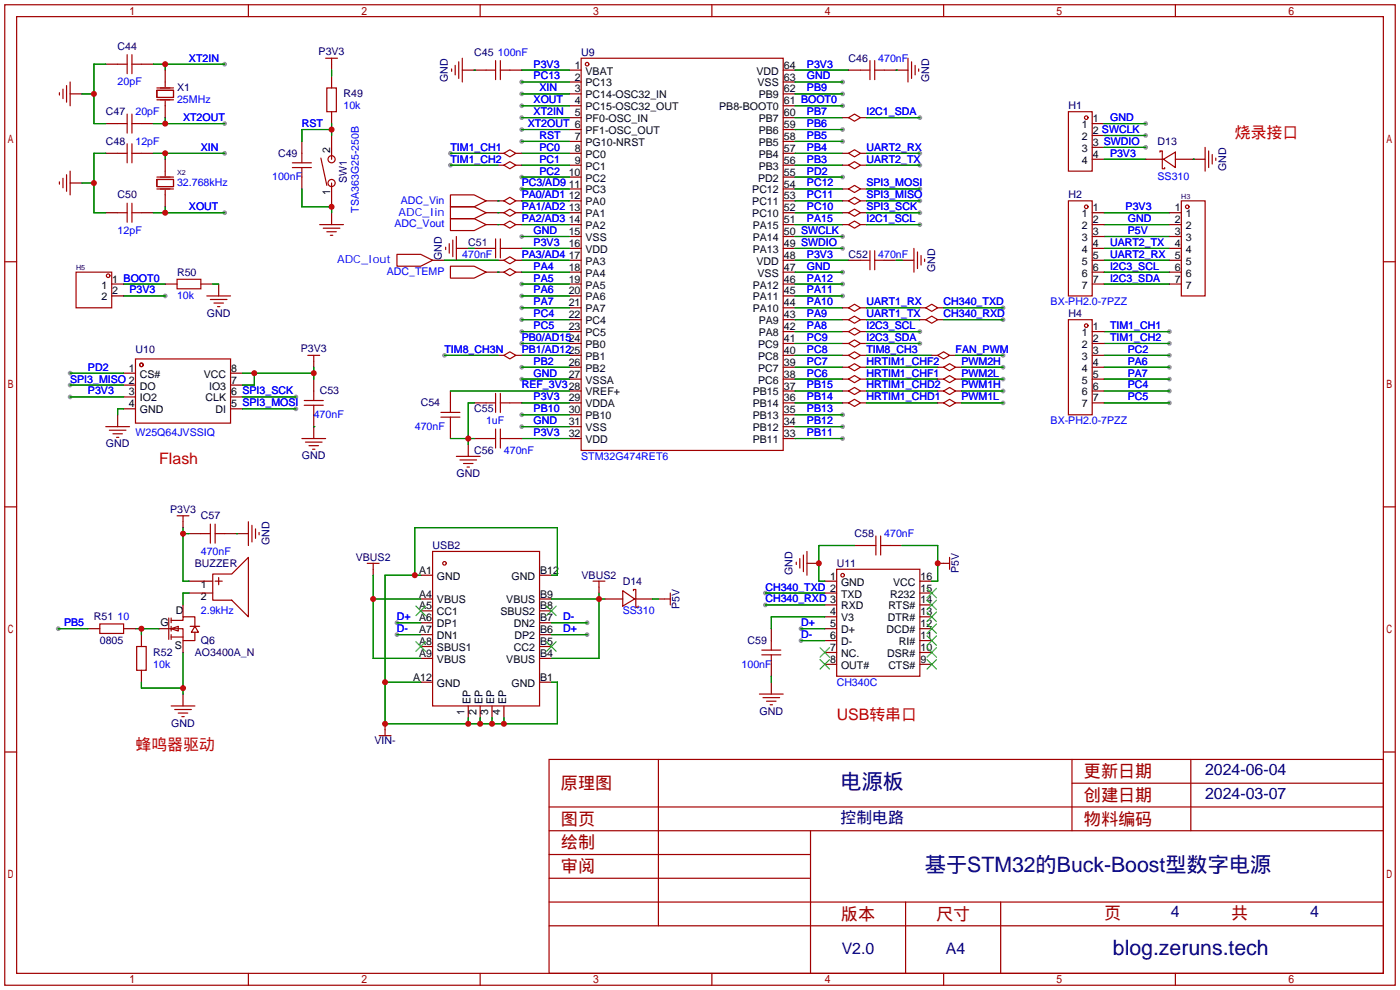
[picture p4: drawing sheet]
<svg xmlns="http://www.w3.org/2000/svg" width="299mm" height="212mm" viewBox="0 0 299 212" stroke-linecap="round" stroke-linejoin="round" font-family="sans-serif">
<g fill="#999">
<circle cx="111.5" cy="20.1" r=".51"/>
<circle cx="111.5" cy="22.6" r=".51"/>
<circle cx="111.5" cy="17.5" r=".51"/>
<circle cx="111.5" cy="30.2" r=".51"/>
<circle cx="111.5" cy="25.1" r=".51"/>
<circle cx="111.5" cy="27.7" r=".51"/>
<circle cx="111.5" cy="40.4" r=".51"/>
<circle cx="111.5" cy="37.8" r=".51"/>
<circle cx="111.5" cy="50.5" r=".51"/>
<circle cx="111.5" cy="60.7" r=".51"/>
<circle cx="111.5" cy="63.2" r=".51"/>
<circle cx="111.5" cy="70.9" r=".51"/>
<circle cx="111.5" cy="65.8" r=".51"/>
<circle cx="111.5" cy="68.3" r=".51"/>
<circle cx="111.5" cy="81" r=".51"/>
<circle cx="111.5" cy="78.5" r=".51"/>
<circle cx="111.5" cy="91.2" r=".51"/>
<circle cx="111.5" cy="88.6" r=".51"/>
<circle cx="180.1" cy="91.2" r=".51"/>
<circle cx="180.1" cy="88.6" r=".51"/>
<circle cx="180.1" cy="60.7" r=".51"/>
<circle cx="180.1" cy="63.2" r=".51"/>
<circle cx="180.1" cy="58.2" r=".51"/>
<circle cx="180.1" cy="37.8" r=".51"/>
<circle cx="180.1" cy="50.5" r=".51"/>
<circle cx="180.1" cy="53.1" r=".51"/>
<circle cx="180.1" cy="20.1" r=".51"/>
<circle cx="180.1" cy="22.6" r=".51"/>
<circle cx="180.1" cy="17.5" r=".51"/>
<circle cx="180.1" cy="27.7" r=".51"/>
<circle cx="196.6" cy="45.5" r=".51"/>
<circle cx="196.6" cy="42.9" r=".51"/>
<circle cx="196.6" cy="40.4" r=".51"/>
<circle cx="196.6" cy="25.1" r=".51"/>
<circle cx="196.6" cy="48" r=".51"/>
<circle cx="196.6" cy="70.9" r=".51"/>
<circle cx="196.6" cy="73.4" r=".51"/>
<circle cx="96.3" cy="32.8" r=".51"/>
<circle cx="96.3" cy="35.3" r=".51"/>
<circle cx="95" cy="75.9" r=".51"/>
<circle cx="196.6" cy="35.3" r=".51"/>
<circle cx="196.6" cy="32.8" r=".51"/>
<circle cx="180.1" cy="93.7" r=".51"/>
<circle cx="111.5" cy="73.4" r=".51"/>
<circle cx="48" cy="13.7" r=".51"/>
<circle cx="48" cy="26.4" r=".51"/>
<circle cx="48" cy="32.8" r=".51"/>
<circle cx="48" cy="45.5" r=".51"/>
<circle cx="35.3" cy="63.2" r=".51"/>
<circle cx="15" cy="84.8" r=".51"/>
<circle cx="15" cy="79.8" r=".51"/>
<circle cx="15" cy="82.3" r=".51"/>
<circle cx="63.2" cy="84.8" r=".51"/>
<circle cx="63.2" cy="87.4" r=".51"/>
<circle cx="244.9" cy="26.4" r=".51"/>
<circle cx="244.9" cy="29" r=".51"/>
<circle cx="244.9" cy="31.5" r=".51"/>
<circle cx="214.4" cy="86.1" r=".51"/>
<circle cx="214.4" cy="83.6" r=".51"/>
<circle cx="214.4" cy="81" r=".51"/>
<circle cx="214.4" cy="78.5" r=".51"/>
<circle cx="249.9" cy="70.9" r=".51"/>
<circle cx="249.9" cy="73.4" r=".51"/>
<circle cx="249.9" cy="75.9" r=".51"/>
<circle cx="249.9" cy="78.5" r=".51"/>
<circle cx="249.9" cy="81" r=".51"/>
<circle cx="249.9" cy="83.6" r=".51"/>
<circle cx="249.9" cy="86.1" r=".51"/>
<circle cx="180.1" cy="30.2" r=".51"/>
<circle cx="12.4" cy="134.4" r=".51"/>
<circle cx="214.4" cy="75.9" r=".51"/>
<circle cx="84.8" cy="133.1" r=".51"/>
<circle cx="84.8" cy="135.6" r=".51"/>
<circle cx="125.5" cy="135.6" r=".51"/>
<circle cx="125.5" cy="133.1" r=".51"/>
<circle cx="171.2" cy="134.4" r=".51"/>
<circle cx="171.2" cy="136.9" r=".51"/>
<circle cx="163.6" cy="126.7" r=".51"/>
<circle cx="163.6" cy="129.3" r=".51"/>
<circle cx="214.4" cy="65.8" r=".51"/>
<circle cx="214.4" cy="68.3" r=".51"/>
</g>
<g fill="none" stroke="#a10000" stroke-width=".25">
<path d="M1 1h297.2v209.6h-297.2zM3.6 3.6h292.1v204.4h-292.1zM12.7 19.8v.5M13.5 19.1v2M14.2 18.3v3.5M15 17.5v5.1M25.1 13.7h2.1M27.2 11.7v4M28.2 13.7h2M28.2 11.7v4M33.5 19.3h3.6v1.5h-3.6zM33.5 18.8h3.6"/>
<path d="M35.3 17.5v1M53.1 1v2.6M69.6 12.4h2.5M69.8 18.8h2.1v5.1h-2.1zM70.9 12.4v1.3M96.5 14.7v.5M97.3 14v2M98 13.2v3.6M98.8 12.4v5.1M102.6 1v2.6M103.9 15h2M105.9 13v4"/>
<path d="M106.9 15h2.1M106.9 13v4M124.2 12.4h43.2v83.9h-43.2zM152.1 1v2.6M183.9 15h2M185.9 13v4M186.9 15h2.1M186.9 13v4M194.1 12.4v5.1M194.8 13.2v3.6M195.6 14v2M196.3 14.7v.5"/>
<path d="M201.7 1v2.6M251.2 1v2.6M12.7 38.9v.5M13.5 38.1v2M14.2 37.3v3.6M15 36.6v5.1M25.1 26.4h2.1M25.1 32.8h2.1M27.2 24.4v4M27.2 30.7v4.1M28.2 24.4v4M28.2 30.7v4.1"/>
<path d="M28.2 26.4h2M28.2 32.8h2M33.5 38.4h3.6v1.5h-3.6zM33.5 21.3h3.6M33.5 37.8h3.6M35.3 21.6v1M35.3 36.6v1M62.5 35.8h4M62.5 34.8h4M64.5 32.8v2M64.5 35.8v2M68.6 33.8l1.2 5.8"/>
<path d="M107.7 32.8l1.3-.8 1.2 .8-1.2 .7zM107.7 35.3l1.3-.8 1.2 .8-1.2 .8zM181.4 25.1l1.2-.7 1.3 .7-1.3 .8zM181.4 35.3l1.2-.8 1.3 .8-1.3 .8zM181.4 32.8l1.2-.8 1.3 .8-1.3 .7zM228.3 23.9h5.1v12.7h-5.1zM247.9 32.5v-.2h.5v3.8h.5v-.3M248.7 34l2.5-1.5v3.3zM257.6 31.5v5.1M258.3 32.3v3.5M259.1 33v2.1M259.8 33.8v.5"/>
<path d="M1 55.9h2.6M16.3 58.2h7.6v7.6h-7.6zM25.1 45.5h2.1M27.2 43.4v4.1M28.2 43.4v4.1M28.2 45.5h2M33.5 40.4h3.6M35.3 40.6v1.1M37.8 59.7h5.1v2h-5.1zM68.3 48h5.1M69.1 48.8h3.5M69.8 49.5h2.1"/>
<path d="M70.6 50.3h.5M84.8 54.4h5.1l2.6 1.2-2.6 1.3h-5.1zM95.2 52.8v.5M96 52.1v2M96.3 41.7h5l2.6 1.2-2.6 1.3h-5zM96.3 44.2h5l2.6 1.3-2.6 1.2h-5zM96.3 46.7h5l2.6 1.3-2.6 1.3h-5zM96.3 56.9h5l2.6 1.3-2.6 1.2h-5zM96.8 51.3v3.6M97.5 50.5v5.1M103.9 53.1h2M105.9 51.1v4"/>
<path d="M106.9 51.1v4M106.9 53.1h2.1M107.7 42.9l1.3-.7 1.2 .7-1.2 .8zM107.7 45.5l1.3-.8 1.2 .8-1.2 .7zM107.7 48l1.3-.8 1.2 .8-1.2 .8zM107.7 55.6l1.3-.7 1.2 .7-1.2 .8zM107.7 58.2l1.3-.8 1.2 .8-1.2 .7zM181.4 45.5l1.2-.8 1.3 .8-1.3 .7zM181.4 42.9l1.2-.7 1.3 .7-1.3 .8zM181.4 40.4l1.2-.8 1.3 .8-1.3 .7zM181.4 48l1.2-.8 1.3 .8-1.3 .8zM183.9 55.6h2"/>
<path d="M185.9 53.6v4.1M186.9 55.6h2.1M186.9 53.6v4.1M195.3 53.1v5.1M196.1 53.8v3.6M196.8 54.6v2M197.6 55.4v.5M228.3 42.9h5.1v20.3h-5.1zM252.5 42.9h5.1v20.3h-5.1zM295.7 55.9h2.5M29 76.7h20.3v13.7h-20.3zM44.2 63.2h5.1"/>
<path d="M45 64h3.5M45.7 64.8h2.1M46.5 65.5h.5M65.8 75.9h2.5M67.1 75.9v1.3M107.7 75.9l1.3-.7 1.2 .7-1.2 .8zM181.4 70.9l1.2-.8 1.3 .8-1.3 .7zM181.4 73.4l1.2-.8 1.3 .8-1.3 .8zM181.4 68.3l1.2-.7 1.3 .7-1.3 .8zM181.4 65.8l1.2-.8 1.3 .8-1.3 .7zM181.4 78.5l1.2-.8 1.3 .8-1.3 .7zM181.4 75.9l1.2-.7 1.3 .7-1.3 .8z"/>
<path d="M197.9 65.8l1.2-.8 1.3 .8-1.3 .7zM197.9 68.3l1.2-.7 1.3 .7-1.3 .8zM200.4 75.9l1.3-.7 1.2 .7-1.2 .8zM201.7 78.5l1.2-.8 1.3 .8-1.3 .7zM228.3 68.3h5.1v20.3h-5.1zM22.6 91.2h5.1M23.4 91.9h3.5M24.1 92.7h2.1M24.9 93.5h.5M64.5 93.7h5.1M65 86.6h4.1M65 85.6h4.1"/>
<path d="M65.3 94.5h3.5M66 95.2h2.1M66.8 96h.5M67.1 83.6v2M67.1 86.6v2M94.2 89.2h4.1M94.2 88.1h4.1M96.3 86.1v2M96.3 89.2v2M97.5 97.5h5.1M98.3 98.3h3.6M99.1 99.1h2"/>
<path d="M99.8 99.8h.5M103.9 93.7h2M103.9 86.1h2M105.9 84.1v4M105.9 91.7v4.1M106.9 84.1v4M106.9 91.7v4.1M106.9 93.7h2.1M106.9 86.1h2.1M181.4 86.1l1.2-.8 1.3 .8-1.3 .8zM181.4 83.6l1.2-.8 1.3 .8-1.3 .7zM181.4 81l1.2-.7 1.3 .7-1.3 .8z"/>
<path d="M201.7 86.1l1.2-.8 1.3 .8-1.3 .8zM201.7 83.6l1.2-.8 1.3 .8-1.3 .7zM201.7 81l1.2-.7 1.3 .7-1.3 .8zM1 108.3h2.6M37.8 110.2h2.6M39.1 110.2v1.3M42.9 114h2.1M45 112v4.1M46 114h2M46 112v4.1M53.1 111.5v5.1M53.8 112.3v3.5"/>
<path d="M54.6 113v2.1M55.4 113.8v.5M92.5 117.9h22.8v33h-22.8zM170.9 119.4v2M171.7 118.6v3.6M172.5 117.9v5M185.2 116.6h2M187.2 114.6v4M188.2 116.6h2M188.2 114.6v4M202.9 119.1v2.6M295.7 108.3h2.5"/>
<path d="M21.3 133.4h5.1v2h-5.1zM29.2 138.2h2v5.1h-2zM36.1 132.1v4.6M36.6 134.4h2.5v2.5h2.6v-1.8M36.6 132.6h2.5v-.8h2.6v2.1M36.6 134.4l1.5-.5v1zM36.6 132.1v1M36.6 133.9v1M36.6 135.6v1.1M36.6 136.1h2.5M40.6 133.9h2.1M41.7 133.9l.7 1.2h-1.5z"/>
<path d="M45.5 122.7h4l3.6-3.6v12.7l-3.6-3.5h-4zM46 124.2h1.5M46.7 123.4v1.6M78.5 120.4h2.5M79.8 120.4v1.3M126.7 124.2h2.6M128 124.2v1.3M133.1 126.2l2.5 1.8-2.5 1.5zM135.4 126.2v-.2h.5v3.8h.5v-.3M142 128h1.3M143.3 126.7v2.6M162.8 140h4.1"/>
<path d="M162.8 138.9h4.1M164.8 136.9v2M164.8 140v2M170.2 120.1v.5M178.8 121.7h17.8v22.8h-17.8zM201.7 120.4h1.2M36.6 150.9h5.1M37.3 151.6h3.6M38.1 152.4h2M38.9 153.2h.5M81 157.2h2.6M82.3 156v1.2"/>
<path d="M162.3 148.3h5.1M163.1 149.1h3.5M163.8 149.9h2.1M164.6 150.6h.5M1 160.7h2.6M117.3 162.3h178.4v45.7h-178.4zM117.3 177.5h178.4M117.3 172.5h178.4M140.7 162.3v35.6M173.2 177.5v30.5M229.1 162.3v15.2M229.1 167.4h66.6"/>
<path d="M254.5 162.3v15.2M295.7 160.7h2.5M117.3 182.6h55.9M117.3 197.9h178.4M117.3 192.8h178.4M117.3 187.7h55.9M193.5 192.8v15.2M213.9 192.8v15.2M53.1 208v2.6M102.6 208v2.6M152.1 208v2.6M201.7 208v2.6"/>
<path d="M251.2 208v2.6"/>
<circle cx="125.5" cy="13.7" r=".38"/>
<circle cx="70.9" cy="39.1" r=".76"/>
<circle cx="70.9" cy="34" r=".76"/>
<circle cx="232.2" cy="25.1" r=".38"/>
<circle cx="23.1" cy="58.9" r=".38"/>
<circle cx="232.2" cy="44.2" r=".38"/>
<circle cx="253.7" cy="44.2" r=".38"/>
<circle cx="30.2" cy="78" r=".38"/>
<circle cx="232.2" cy="69.6" r=".38"/>
<circle cx="95" cy="120.4" r=".38"/>
<circle cx="180.1" cy="122.9" r=".38"/>
</g>
<g fill="none" stroke="#870000" stroke-width=".25">
<path d="M22.6 13.7h2.5M30.2 13.7h2.6M35.3 15v2.5M70.9 13.7v1.3M70.9 16.3v2.5M98.8 15h5.1M109 15h2.5M121.7 15h2.5M121.7 17.5h2.5M167.4 15h2.5M167.4 17.5h2.5M181.4 15h2.5"/>
<path d="M189 15h5.1M15 20.1h2.5M15 39.1h2.5M22.6 32.8h2.5M22.6 26.4h2.5M30.2 32.8h2.6M30.2 26.4h2.6M35.3 22.6v2.5M35.3 34v2.6M64.5 30.2v2.6M64.5 37.8v2.6M70.9 23.9v2.5"/>
<path d="M70.9 29v5M70.9 39.1v5.1M106.4 32.8h1.3M106.4 35.3h1.3M110.2 32.8h1.3M110.2 35.3h1.3M121.7 20.1h2.5M121.7 22.6h2.5M121.7 25.1h2.5M121.7 27.7h2.5M121.7 30.2h2.5M121.7 32.8h2.5"/>
<path d="M121.7 35.3h2.5M121.7 37.8h2.5M167.4 20.1h2.5M167.4 22.6h2.5M167.4 25.1h2.5M167.4 27.7h2.5M167.4 30.2h2.5M167.4 32.8h2.5M167.4 35.3h2.5M167.4 37.8h2.5M180.1 25.1h1.3M180.1 32.8h1.3"/>
<path d="M180.1 35.3h1.3M183.9 25.1h1.3M183.9 32.8h1.3M183.9 35.3h1.3M233.4 26.4h2.6M233.4 29h2.6M233.4 31.5h2.6M233.4 34h2.6M244.9 34h3.8M251.2 34h6.4M22.6 45.5h2.5M30.2 45.5h2.6"/>
<path d="M35.3 41.7v2.5M70.9 45.5v2.5M92.5 55.6h2.5M97.5 53.1h2.6M101.3 53.1h2.6M103.9 42.9h3.8M103.9 45.5h3.8M103.9 48h3.8M103.9 58.2h3.8M106.4 55.6h1.3M109 53.1h2.5M110.2 42.9h1.3"/>
<path d="M110.2 45.5h1.3M110.2 48h1.3M110.2 55.6h1.3M110.2 58.2h1.3M121.7 40.4h2.5M121.7 42.9h2.5M121.7 45.5h2.5M121.7 48h2.5M121.7 50.5h2.5M121.7 53.1h2.5M121.7 55.6h2.5M121.7 58.2h2.5"/>
<path d="M167.4 40.4h2.5M167.4 42.9h2.5M167.4 45.5h2.5M167.4 48h2.5M167.4 50.5h2.5M167.4 53.1h2.5M167.4 55.6h2.5M167.4 58.2h2.5M180.1 40.4h1.3M180.1 42.9h1.3M180.1 45.5h1.3M180.1 48h1.3"/>
<path d="M181.4 55.6h2.5M183.9 40.4h1.3M183.9 42.9h1.3M183.9 45.5h1.3M183.9 48h1.3M189 55.6h2.5M192.8 55.6h2.5M233.4 45.5h2.6M233.4 48h2.6M233.4 50.5h2.6M233.4 53.1h2.6M233.4 55.6h2.6"/>
<path d="M233.4 58.2h2.6M249.9 45.5h2.6M249.9 48h2.6M249.9 50.5h2.6M249.9 53.1h2.6M249.9 55.6h2.6M249.9 58.2h2.6M23.9 60.7h2.5M23.9 63.2h2.5M26.4 79.8h2.6M35.3 60.7h2.5M42.9 60.7h2.6"/>
<path d="M46.7 60.7v2.5M49.3 79.8h2.5M67.1 77.2v1.3M106.4 75.9h1.3M110.2 75.9h1.3M121.7 60.7h2.5M121.7 63.2h2.5M121.7 65.8h2.5M121.7 68.3h2.5M121.7 70.9h2.5M121.7 73.4h2.5M121.7 75.9h2.5"/>
<path d="M121.7 78.5h2.5M167.4 60.7h2.5M167.4 63.2h2.5M167.4 65.8h2.5M167.4 68.3h2.5M167.4 70.9h2.5M167.4 73.4h2.5M167.4 75.9h2.5M167.4 78.5h2.5M180.1 65.8h1.3M180.1 68.3h1.3M180.1 70.9h1.3"/>
<path d="M180.1 73.4h1.3M180.1 75.9h1.3M180.1 78.5h1.3M183.9 65.8h1.3M183.9 68.3h1.3M183.9 70.9h1.3M183.9 73.4h1.3M183.9 75.9h1.3M183.9 78.5h1.3M196.6 65.8h1.3M196.6 68.3h1.3M199.1 75.9h1.3"/>
<path d="M200.4 65.8h1.3M200.4 68.3h1.3M200.4 78.5h1.3M202.9 75.9h1.3M204.2 78.5h1.3M233.4 60.7h2.6M233.4 70.9h2.6M233.4 73.4h2.6M233.4 75.9h2.6M233.4 78.5h2.6M249.9 60.7h2.6M25.1 88.6v2.6"/>
<path d="M26.4 82.3h2.6M26.4 84.8h2.6M26.4 87.4h2.6M49.3 82.3h2.5M49.3 84.8h2.5M49.3 87.4h2.5M67.1 81v2.6M67.1 88.6v5.1M96.3 83.6v2.5M96.3 91.2v2.5M100.1 95v2.5M101.3 86.1h2.6"/>
<path d="M101.3 93.7h2.6M109 86.1h2.5M109 93.7h2.5M121.7 81h2.5M121.7 83.6h2.5M121.7 86.1h2.5M121.7 88.6h2.5M121.7 91.2h2.5M121.7 93.7h2.5M167.4 81h2.5M167.4 83.6h2.5M167.4 86.1h2.5"/>
<path d="M167.4 88.6h2.5M167.4 91.2h2.5M167.4 93.7h2.5M180.1 81h1.3M180.1 83.6h1.3M180.1 86.1h1.3M183.9 81h1.3M183.9 83.6h1.3M183.9 86.1h1.3M200.4 81h1.3M200.4 83.6h1.3M200.4 86.1h1.3"/>
<path d="M204.2 81h1.3M204.2 83.6h1.3M204.2 86.1h1.3M233.4 81h2.6M233.4 83.6h2.6M233.4 86.1h2.6M39.1 111.5v1.3M40.4 114h2.5M48 114h5.1M182.6 116.6h2.6M190.2 116.6h2.6M18.8 134.4h2.5"/>
<path d="M26.4 134.4h2.6M30.2 135.6v2.6M34 134.4h2.6M39.1 129.3v2.5M39.1 136.9v2.5M40.4 124.2h5.1M40.4 126.7h5.1M79.8 121.7v1.2M89.9 138.2h2.6M89.9 135.6h2.6M89.9 133.1h2.6M89.9 130.6h2.6"/>
<path d="M89.9 128h2.6M89.9 122.9h2.6M115.3 138.2h2.6M115.3 135.6h2.6M115.3 133.1h2.6M115.3 130.6h2.6M115.3 128h2.6M115.3 122.9h2.6M128 125.5v1.2M129.3 128h3.8M135.6 128h3.8M140.7 128h1.3"/>
<path d="M164.8 134.4v2.5M172.5 120.4h2.5M176.3 124.2h2.5M176.3 126.7h2.5M176.3 134.4h2.5M176.3 129.3h2.5M176.3 131.8h2.5M176.3 136.9h2.5M176.3 139.4h2.5M196.6 124.2h2.5M196.6 126.7h2.5M196.6 134.4h2.5"/>
<path d="M196.6 129.3h2.5M196.6 131.8h2.5M196.6 136.9h2.5M196.6 139.4h2.5M200.4 120.4h1.3M30.2 143.3v2.5M39.1 148.3v2.6M82.3 154.7v1.3M89.9 145.8h2.6M89.9 140.7h2.6M100.1 150.9v2.5M102.6 150.9v2.5"/>
<path d="M105.2 150.9v2.5M107.7 150.9v2.5M115.3 145.8h2.6M115.3 140.7h2.6M164.8 142v2.5M164.8 145.8v2.5M176.3 142h2.5M196.6 142h2.5"/>
</g>
<g fill="none" stroke="#008700" stroke-width=".25">
<path d="M22.6 13.7h-2.5v12.7h2.5M32.8 13.7h15.2M35.3 13.7v1.3M70.9 15v1.3M101.3 15h.1M111.5 15h10.2M111.5 17.5h10.2M169.9 15h11.5M169.9 17.5h10.2M191.5 15h.1M17.5 20.1h2.6M17.5 39.1h2.6"/>
<path d="M22.6 32.8h-2.5v12.7h2.5M32.8 32.8h15.2M32.8 26.4h15.2M35.3 25.1v1.3M35.3 32.8v1.2M70.9 27.7h-6.4v2.5M70.9 26.4v2.6M96.3 32.8h10.1M96.3 35.3h10.1M111.5 20.1h10.2M111.5 22.6h10.2M111.5 30.2h10.2"/>
<path d="M111.5 32.8h10.2M111.5 25.1h10.2M111.5 27.7h10.2M111.5 35.3h10.2M111.5 37.8h10.2M169.9 20.1h10.2M169.9 22.6h10.2M169.9 30.2h10.2M169.9 32.8h10.2M169.9 25.1h10.2M169.9 27.7h10.2M169.9 35.3h10.2"/>
<path d="M169.9 37.8h10.2M185.2 32.8h11.4M185.2 25.1h11.4M185.2 35.3h11.4M236 26.4h8.9M236 29h8.9M236 31.5h8.9M236 34h8.9M255 34h.1M32.8 45.5h15.2M35.3 44.2v1.3M64.5 40.4v3.8h6.4v1.3"/>
<path d="M95 55.6h11.4M100.1 53.1h1.2M106.4 42.9h.1M106.4 45.5h.1M106.4 48h.1M106.4 58.2h.1M111.5 40.4h10.2M111.5 42.9h10.2M111.5 50.5h10.2M111.5 53.1h10.2M111.5 45.5h10.2M111.5 48h10.2"/>
<path d="M111.5 55.6h10.2M111.5 58.2h10.2M169.9 40.4h10.2M169.9 42.9h10.2M169.9 50.5h10.2M169.9 53.1h10.2M169.9 45.5h10.2M169.9 48h10.2M169.9 55.6h11.5M169.9 58.2h10.2M185.2 40.4h11.4M185.2 42.9h11.4"/>
<path d="M185.2 45.5h11.4M185.2 48h11.4M191.5 55.6h1.3M236 50.5h13.9M236 53.1h13.9M236 45.5h13.9M236 48h13.9M236 55.6h13.9M236 58.2h13.9M15 79.8h11.4M26.4 60.7h8.9M26.4 63.2h8.9"/>
<path d="M45.5 60.7h1.2M51.8 79.8h15.3M54.4 79.8v2.5h-2.6M67.1 78.5v2.5M95 75.9h11.4M111.5 60.7h10.2M111.5 63.2h10.2M111.5 70.9h10.2M111.5 65.8h10.2M111.5 68.3h10.2M111.5 75.9h10.2M111.5 78.5h10.2"/>
<path d="M111.5 73.4h10.2M169.9 60.7h10.2M169.9 63.2h10.2M169.9 70.9h10.2M169.9 65.8h10.2M169.9 68.3h10.2M169.9 75.9h10.2M169.9 78.5h10.2M169.9 73.4h10.2M185.2 70.9h11.4M185.2 65.8h11.4M185.2 68.3h11.4"/>
<path d="M185.2 75.9h13.9M185.2 78.5h15.2M185.2 73.4h11.4M201.7 65.8h12.7M201.7 68.3h12.7M204.2 75.9h10.2M205.5 78.5h8.9M236 60.7h13.9M236 70.9h13.9M236 75.9h13.9M236 78.5h13.9M236 73.4h13.9"/>
<path d="M15 84.8h11.4M15 82.3h11.4M26.4 87.4h-1.3v1.2M51.8 84.8h11.4M51.8 87.4h11.4M67.1 91.2h.1M96.3 93.7h5M96.3 83.6h25.4M101.3 86.1h-1.2v8.9M111.5 81h10.2M111.5 91.2h10.2M111.5 93.7h10.2"/>
<path d="M111.5 86.1h10.2M111.5 88.6h10.2M169.9 81h10.2M169.9 91.2h10.2M169.9 93.7h10.2M169.9 86.1h10.2M169.9 88.6h10.2M169.9 83.6h10.2M185.2 81h15.2M185.2 86.1h15.2M185.2 83.6h15.2M205.5 81h8.9"/>
<path d="M205.5 86.1h8.9M205.5 83.6h8.9M236 81h13.9M236 86.1h13.9M236 83.6h13.9M39.1 114h1.3M39.1 112.8v11.4h1.3M50.5 114h.1M182.6 116.6h-7.6v7.6h1.3M192.8 116.6h7.6v7.6h-1.3M12.4 134.4h6.4M29 134.4h5"/>
<path d="M30.2 134.4v1.2M39.1 139.4v8.9M40.4 126.7h-1.3v2.6M79.8 122.9v17.8h10.1M79.8 128h10.1M84.8 133.1h5.1M84.8 135.6h5.1M88.6 122.9v-10.1h30.5v10.1h-1.2M89.9 122.9h-7.6v31.8h36.8v-8.9h-1.2M117.9 128h11.4M117.9 133.1h7.6M117.9 135.6h7.6"/>
<path d="M128 126.7v14h-10.1M139.4 128h1.3M163.6 126.7h12.7M163.6 129.3h12.7M171.2 134.4h5.1M171.2 136.9h5.1M176.3 131.8h-11.5v2.6M30.2 145.8v1.3h8.9M82.3 145.8h7.6M100.1 153.4v1.3M102.6 153.4v1.3M105.2 153.4v1.3"/>
<path d="M107.7 153.4v1.3M164.8 144.5v1.3"/>
</g>
<g fill="none" stroke="#3c3" stroke-width=".25">
<path d="M88.9 137.2l2 2M88.9 129.5l2 2.1M90.9 137.2l-2 2M90.9 129.5l-2 2.1M116.8 129.5l2.1 2.1M116.8 137.2l2.1 2M118.9 129.5l-2.1 2.1M118.9 137.2l-2.1 2M175.3 138.4l2 2.1M177.3 138.4l-2 2.1M198.1 138.4l2.1 2.1M198.1 135.9l2.1 2"/>
<path d="M198.1 133.4l2.1 2M198.1 130.8l2.1 2M198.1 128.3l2.1 2M198.1 125.7l2.1 2.1M200.2 138.4l-2.1 2.1M200.2 135.9l-2.1 2M200.2 133.4l-2.1 2M200.2 130.8l-2.1 2M200.2 128.3l-2.1 2M200.2 125.7l-2.1 2.1M175.3 141l2 2M177.3 141l-2 2"/>
<path d="M198.1 141l2.1 2M200.2 141l-2.1 2"/>
</g>
<g fill="#c00">
<circle cx="20.1" cy="20.1" r=".63"/>
<circle cx="35.3" cy="13.7" r=".63"/>
<circle cx="35.3" cy="26.4" r=".63"/>
<circle cx="20.1" cy="39.1" r=".63"/>
<circle cx="35.3" cy="32.8" r=".63"/>
<circle cx="35.3" cy="45.5" r=".63"/>
<circle cx="70.9" cy="44.2" r=".63"/>
<circle cx="70.9" cy="27.7" r=".63"/>
<circle cx="67.1" cy="79.8" r=".63"/>
<circle cx="54.4" cy="79.8" r=".63"/>
<circle cx="100.1" cy="93.7" r=".63"/>
<circle cx="39.1" cy="114" r=".63"/>
<circle cx="30.2" cy="134.4" r=".63"/>
<circle cx="39.1" cy="147.1" r=".63"/>
<circle cx="79.8" cy="128" r=".63"/>
<circle cx="82.3" cy="145.8" r=".63"/>
<circle cx="82.3" cy="154.7" r=".63"/>
<circle cx="88.6" cy="122.9" r=".63"/>
<circle cx="100.1" cy="154.7" r=".63"/>
<circle cx="102.6" cy="154.7" r=".63"/>
<circle cx="105.2" cy="154.7" r=".63"/>
<circle cx="107.7" cy="154.7" r=".63"/>
<circle cx="128" cy="128" r=".63"/>
<circle cx="175" cy="120.4" r=".63"/>
<circle cx="200.4" cy="120.4" r=".63"/>
</g>
<g font-size="4.5" fill="#000080">
<text x="179.6" y="168.6">电源板</text>
<text x="197.6" y="186.3">基于STM32的Buck-Boost型数字电源</text>
<text x="237.9" y="204.1">blog.zeruns.tech</text>
</g>
<g font-size="3.7" fill="#a00000">
<text x="231.6" y="166.1">更新日期</text>
<text x="119.9" y="168.6">原理图</text>
<text x="231.6" y="171.2">创建日期</text>
<text x="119.9" y="176.3">图页</text>
<text x="231.6" y="176.3">物料编码</text>
<text x="119.9" y="181.3">绘制</text>
<text x="119.9" y="186.4">审阅</text>
<text x="179.7" y="196.6">版本</text>
<text x="200" y="196.6">尺寸</text>
<text x="236" y="196.3">页</text>
<text x="263.1" y="196.3">共</text>
</g>
<g font-size="3.4" fill="#f00">
<text x="263.9" y="29.4">烧录接口</text>
<text x="34" y="99.3">Flash</text>
<text x="178.8" y="153.9">USB转串口</text>
<text x="29" y="160.2">蜂鸣器驱动</text>
</g>
<g font-size="3.4" fill="#000080">
<text x="257.6" y="165.7">2024-06-04</text>
<text x="257.6" y="170.8">2024-03-07</text>
<text x="179.6" y="175.9">控制电路</text>
<text x="250.3" y="196">4</text>
<text x="280" y="196">4</text>
<text x="179.9" y="203.8">V2.0</text>
<text x="202.1" y="203.8">A4</text>
</g>
<g font-size="2.4" fill="#00f">
<text x="85.2" y="46.1">ADC_Iin</text>
<text x="72" y="56.2">ADC_Iout</text>
</g>
<g font-size="2.3" fill="#000080">
<text x="25.1" y="10.6">C44</text>
<text x="68.1" y="11.8">P3V3</text>
<text x="101.3" y="11.9">C45</text>
<text x="124.2" y="11.9">U9</text>
<text x="95.7" y="17.5" transform="rotate(-90 95.7 17.5)">GND</text>
<text x="181.4" y="13.2">C46</text>
<text x="198.6" y="17.5" transform="rotate(-90 198.6 17.5)">GND</text>
<text x="37.8" y="19.5">X1</text>
<text x="73.4" y="20.8">R49</text>
<text x="228.3" y="23.3">H1</text>
<text x="22.6" y="24.6">C47</text>
<text x="22.6" y="31">C48</text>
<text x="59.4" y="33.5">C49</text>
<text x="247.4" y="31">D13</text>
<text x="74.1" y="39.1" transform="rotate(-90 74.1 39.1)">SW1</text>
<text x="262.1" y="36.6" transform="rotate(-90 262.1 36.6)">GND</text>
<text x="25.1" y="42.4">C50</text>
<text x="228.3" y="42.4">H2</text>
<text x="100.1" y="52.5">C51</text>
<text x="37.8" y="58.9">R50</text>
<text x="94.5" y="55.6" transform="rotate(-90 94.5 55.6)">GND</text>
<text x="181.4" y="55.1">C52</text>
<text x="199.9" y="58.1" transform="rotate(-90 199.9 58.1)">GND</text>
<text x="44.2" y="67.6">GND</text>
<text x="228.3" y="67.8">H4</text>
<text x="29" y="75.4">U10</text>
<text x="64.3" y="75.3">P3V3</text>
<text x="68.3" y="84.3">C53</text>
<text x="89.9" y="86.8">C54</text>
<text x="101.3" y="88.1">C55</text>
<text x="22.6" y="95.6">GND</text>
<text x="64.5" y="98.1">GND</text>
<text x="97.6" y="101.9">GND</text>
<text x="101.3" y="97">C56</text>
<text x="36.3" y="109.7">P3V3</text>
<text x="42.9" y="111">C57</text>
<text x="57.6" y="116.6" transform="rotate(-90 57.6 116.6)">GND</text>
<text x="76" y="119.9">VBUS2</text>
<text x="92.5" y="117.3">USB2</text>
<text x="182.6" y="114.8">C58</text>
<text x="41.7" y="121.1">BUZZER</text>
<text x="124.3" y="123.7">VBUS2</text>
<text x="133.1" y="124.9">D14</text>
<text x="169.4" y="122.9" transform="rotate(-90 169.4 122.9)">GND</text>
<text x="178.8" y="121.1">U11</text>
<text x="204.9" y="122.5" transform="rotate(-90 204.9 122.5)">P5V</text>
<text x="145.3" y="130.2" transform="rotate(-90 145.3 130.2)">P5V</text>
<text x="20.1" y="132.6">R51</text>
<text x="21.3" y="137.6">0805</text>
<text x="42.9" y="137.6">Q6</text>
<text x="159.8" y="137.6">C59</text>
<text x="32.8" y="140.2">R52</text>
<text x="41.7" y="140.2">AO3400A_N</text>
<text x="36.6" y="155.3">GND</text>
<text x="162.3" y="152.7">GND</text>
<text x="80" y="159">VIN-</text>
</g>
<g font-size="2.3" fill="#00f">
<text x="106.4" y="11.9">100nF</text>
<text x="40.4" y="13.2">XT2IN</text>
<text x="114" y="14.4">P3V3</text>
<text x="114" y="17">PC13</text>
<text x="172.5" y="14.4">P3V3</text>
<text x="172.5" y="17">GND</text>
<text x="187.7" y="13.2">470nF</text>
<text x="25.1" y="18.3">20pF</text>
<text x="37.8" y="22.1">25MHz</text>
<text x="73.4" y="23.3">10k</text>
<text x="114" y="22.1">XOUT</text>
<text x="115.3" y="19.5">XIN</text>
<text x="172.5" y="19.5">PB9</text>
<text x="29" y="24.6">20pF</text>
<text x="39.1" y="25.9">XT2OUT</text>
<text x="64.5" y="27.1">RST</text>
<text x="112.8" y="27.1">XT2OUT 6</text>
<text x="114" y="24.6">XT2IN</text>
<text x="115.3" y="29.7">RST</text>
<text x="172.5" y="24.6">PB7</text>
<text x="172.5" y="27.1">PB6</text>
<text x="172.5" y="29.7">PB5</text>
<text x="185.2" y="24.6">I2C1_SDA</text>
<text x="237.3" y="25.9">GND</text>
<text x="29" y="31">12pF</text>
<text x="42.9" y="32.2">XIN</text>
<text x="96.3" y="32.2">TIM1_CH1</text>
<text x="96.3" y="34.8">TIM1_CH2</text>
<text x="115.3" y="32.2">PC0</text>
<text x="115.3" y="34.8">PC1</text>
<text x="172.5" y="34.8">PB3</text>
<text x="172.5" y="32.2">PB4</text>
<text x="185.2" y="34.8">UART2_TX</text>
<text x="185.2" y="32.2">UART2_RX</text>
<text x="237.2" y="33.5">P3V3</text>
<text x="37.8" y="39.8">32.768kHz</text>
<text x="58.2" y="38.6">100nF</text>
<text x="111.5" y="39.8">PC3/AD9</text>
<text x="115.3" y="37.3">PC2</text>
<text x="172.5" y="39.8">PC12</text>
<text x="172.5" y="37.3">PD2</text>
<text x="185.2" y="39.8">SPI3_MOSI</text>
<text x="247.4" y="38.6">SS310</text>
<text x="40.4" y="44.9">XOUT</text>
<text x="76.7" y="45.5" transform="rotate(-90 76.7 45.5)">TSA363G25-250B</text>
<text x="85.7" y="43.5">ADC_Vin</text>
<text x="111.5" y="42.4">PA0/AD1</text>
<text x="111.5" y="44.9">PA1/AD2</text>
<text x="111.5" y="47.5">PA2/AD3</text>
<text x="172.5" y="42.4">PC11</text>
<text x="172.5" y="44.9">PC10</text>
<text x="172.5" y="47.5">PA15</text>
<text x="185.2" y="44.9">SPI3_SCK</text>
<text x="185.2" y="42.4">SPI3_MISO</text>
<text x="185.2" y="47.5">I2C1_SCL</text>
<text x="240.6" y="44.9">P3V3</text>
<text x="241" y="47.5">GND</text>
<text x="25.1" y="50">12pF</text>
<text x="84.3" y="48.6">ADC_Vout</text>
<text x="114" y="50">GND</text>
<text x="114" y="52.5">P3V3</text>
<text x="237.2" y="52.5">UART2_TX</text>
<text x="241" y="50">P5V</text>
<text x="82.6" y="58.8">ADC_TEMP</text>
<text x="98.8" y="55.1">470nF</text>
<text x="111.5" y="55.1">PA3/AD4</text>
<text x="114" y="57.6">PA4</text>
<text x="172.5" y="55.1">P3V3</text>
<text x="172.5" y="57.6">GND</text>
<text x="187.7" y="55.1">470nF</text>
<text x="237.2" y="57.6">I2C3_SCL</text>
<text x="237.2" y="55.1">UART2_RX</text>
<text x="27.7" y="62.7">P3V3</text>
<text x="37.8" y="64">10k</text>
<text x="114" y="60.2">PA5</text>
<text x="114" y="62.7">PA6</text>
<text x="114" y="65.2">PA7</text>
<text x="172.5" y="60.2">PA12</text>
<text x="172.5" y="62.7">PA11</text>
<text x="172.5" y="65.2">PA10</text>
<text x="185.2" y="65.2">UART1_RX</text>
<text x="201.7" y="65.2">CH340_TXD</text>
<text x="224.5" y="65.2">BX-PH2.0-7PZZ</text>
<text x="237.2" y="60.2">I2C3_SDA</text>
<text x="114" y="70.3">PC5</text>
<text x="114" y="67.8">PC4</text>
<text x="172.5" y="70.3">PA8</text>
<text x="172.5" y="67.8">PA9</text>
<text x="185.2" y="70.3">I2C3_SCL</text>
<text x="185.2" y="67.8">UART1_TX</text>
<text x="201.7" y="67.8">CH340_RXD</text>
<text x="237.2" y="70.3">TIM1_CH1</text>
<text x="95" y="75.4">TIM8_CH3N</text>
<text x="111.5" y="75.4">PB1/AD1225</text>
<text x="111.5" y="72.9">PB0/AD1524</text>
<text x="114" y="77.9">PB2</text>
<text x="172.5" y="75.4">PC8</text>
<text x="172.5" y="77.9">PC7</text>
<text x="172.5" y="72.9">PC9</text>
<text x="185.2" y="72.9">I2C3_SDA</text>
<text x="185.2" y="77.9">HRTIM1_CHF2</text>
<text x="185.2" y="75.4">TIM8_CH3</text>
<text x="204.2" y="75.4">FAN_PWM</text>
<text x="205.5" y="77.9">PWM2H</text>
<text x="237.2" y="72.9">TIM1_CH2</text>
<text x="241" y="75.4">PC2</text>
<text x="241" y="77.9">PA6</text>
<text x="15" y="81.8">SPI3_MISO 2</text>
<text x="18.8" y="79.2">PD2</text>
<text x="111.5" y="83">REF_3V328</text>
<text x="114" y="80.5">GND</text>
<text x="172.5" y="80.5">PC6</text>
<text x="172.5" y="83">PB15</text>
<text x="185.2" y="83">HRTIM1_CHD2</text>
<text x="185.2" y="80.5">HRTIM1_CHF1</text>
<text x="205.5" y="83">PWM1H</text>
<text x="205.5" y="80.5">PWM2L</text>
<text x="241" y="80.5">PA7</text>
<text x="241" y="83">PC4</text>
<text x="18.8" y="84.3">P3V3</text>
<text x="67.1" y="89.4">470nF</text>
<text x="114" y="85.6">P3V3</text>
<text x="114" y="88.1">PB10</text>
<text x="172.5" y="85.6">PB14</text>
<text x="172.5" y="88.1">PB13</text>
<text x="185.2" y="85.6">HRTIM1_CHD1</text>
<text x="205.5" y="85.6">PWM1L</text>
<text x="241" y="85.6">PC5</text>
<text x="29" y="93.2">W25Q64JVSSIQ</text>
<text x="88.6" y="91.9">470nF</text>
<text x="103.9" y="90.6">1uF</text>
<text x="114" y="90.6">GND</text>
<text x="114" y="93.2">P3V3</text>
<text x="172.5" y="90.6">PB12</text>
<text x="172.5" y="93.2">PB11</text>
<text x="224.5" y="90.6">BX-PH2.0-7PZZ</text>
<text x="107.7" y="97">470nF</text>
<text x="124.2" y="98.3">STM32G474RET6</text>
<text x="42.9" y="118.6">470nF</text>
<text x="189" y="114.8">470nF</text>
<text x="42.9" y="131.3">2.9kHz</text>
<text x="133.1" y="131.3">SS310</text>
<text x="163.6" y="126.2">CH340_TXD 2</text>
<text x="163.6" y="128.7">CH340_RXD 3</text>
<text x="13.7" y="133.8">PB5</text>
<text x="25.1" y="132.6">10</text>
<text x="84.8" y="132.6">D+</text>
<text x="84.8" y="135.1">D-</text>
<text x="120.4" y="135.1">D+</text>
<text x="120.4" y="132.6">D-</text>
<text x="171.2" y="133.8">D+</text>
<text x="171.2" y="136.4">D-</text>
<text x="32.8" y="142.7">10k</text>
<text x="158.5" y="142.7">100nF</text>
<text x="178.8" y="146.5">CH340C</text>
</g>
<g font-size="2.3">
<text x="122.8" y="14.7">1</text>
<text x="122.8" y="17.2">2</text>
<text x="125.1" y="15.9">VBAT</text>
<text x="161.7" y="15.9">VDD</text>
<text x="167.5" y="17.2">63</text>
<text x="167.5" y="14.7">64</text>
<text x="122.8" y="19.8">3</text>
<text x="122.8" y="22.3">4</text>
<text x="125.1" y="18.5">PC13</text>
<text x="125.1" y="21">PC14-OSC32_IN</text>
<text x="125.1" y="23.6">PC15-OSC32_OUT</text>
<text x="153.7" y="23.6">PB8-BOOT0</text>
<text x="161.9" y="18.5">VSS</text>
<text x="162.2" y="21">PB9</text>
<text x="167.5" y="22.3">61 BOOT0</text>
<text x="167.5" y="19.8">62</text>
<text x="122.8" y="24.8">5</text>
<text x="122.8" y="29.9">7</text>
<text x="125.1" y="26.1">PF0-OSC_IN</text>
<text x="125.1" y="28.6">PF1-OSC_OUT</text>
<text x="162.2" y="28.6">PB6</text>
<text x="162.2" y="26.1">PB7</text>
<text x="167.5" y="29.9">58</text>
<text x="167.5" y="27.4">59</text>
<text x="167.5" y="24.8">60</text>
<text x="231.2" y="27.4">1</text>
<text x="231.2" y="29.9">2</text>
<text x="233.6" y="26.1">1</text>
<text x="233.6" y="28.6">2 SWCLK</text>
<text x="70.6" y="32.8" transform="rotate(-90 70.6 32.8)">2</text>
<text x="122.8" y="32.5">8</text>
<text x="122.8" y="35">9</text>
<text x="125.1" y="31.2">PG10-NRST</text>
<text x="125.1" y="33.7">PC0</text>
<text x="162.2" y="33.7">PB4</text>
<text x="162.2" y="31.2">PB5</text>
<text x="167.5" y="35">56</text>
<text x="167.5" y="32.5">57</text>
<text x="231.2" y="32.5">3</text>
<text x="231.2" y="35">4</text>
<text x="233.6" y="31.2">3 SWDIO</text>
<text x="233.6" y="33.7">4</text>
<text x="70.6" y="41.6" transform="rotate(-90 70.6 41.6)">1</text>
<text x="121.6" y="37.5">10</text>
<text x="121.6" y="40.1">11</text>
<text x="125.1" y="36.3">PC1</text>
<text x="125.1" y="38.8">PC2</text>
<text x="125.1" y="41.3">PC3</text>
<text x="160.8" y="41.3">PC12</text>
<text x="162" y="38.8">PD2</text>
<text x="162.2" y="36.3">PB3</text>
<text x="167.5" y="40.1">54</text>
<text x="167.5" y="37.5">55</text>
<text x="121.6" y="42.6">12</text>
<text x="121.6" y="45.2">13</text>
<text x="121.6" y="47.7">14</text>
<text x="125.1" y="43.9">PA0</text>
<text x="125.1" y="46.4">PA1</text>
<text x="160.8" y="46.4">PC10</text>
<text x="160.8" y="43.9">PC11</text>
<text x="167.5" y="47.7">51</text>
<text x="167.5" y="45.2">52</text>
<text x="167.5" y="42.6">53</text>
<text x="231.2" y="46.4">1</text>
<text x="233.6" y="45.2">1</text>
<text x="233.6" y="47.7">2</text>
<text x="251.1" y="45.2">1</text>
<text x="251.1" y="47.7">2</text>
<text x="253.4" y="46.4">1</text>
<text x="121.6" y="50.2">15</text>
<text x="121.6" y="52.8">16</text>
<text x="125.1" y="49">PA2</text>
<text x="125.1" y="51.5">VSS</text>
<text x="160.9" y="51.5">PA14</text>
<text x="160.9" y="49">PA15</text>
<text x="167.5" y="52.8">49 SWDIO</text>
<text x="167.5" y="50.2">50 SWCLK</text>
<text x="231.2" y="49">2</text>
<text x="231.2" y="51.5">3</text>
<text x="233.6" y="50.2">3</text>
<text x="233.6" y="52.8">4</text>
<text x="251.1" y="50.2">3</text>
<text x="251.1" y="52.8">4</text>
<text x="253.4" y="49">2</text>
<text x="253.4" y="51.5">3</text>
<text x="121.6" y="55.3">17</text>
<text x="121.6" y="57.9">18</text>
<text x="125.1" y="54">VDD</text>
<text x="125.1" y="56.6">PA3</text>
<text x="125.1" y="59.1">PA4</text>
<text x="160.9" y="54">PA13</text>
<text x="161.7" y="56.6">VDD</text>
<text x="161.9" y="59.1">VSS</text>
<text x="167.5" y="57.9">47</text>
<text x="167.5" y="55.3">48</text>
<text x="231.2" y="54">4</text>
<text x="231.2" y="56.6">5</text>
<text x="231.2" y="59.1">6</text>
<text x="233.6" y="55.3">5</text>
<text x="233.6" y="57.9">6</text>
<text x="251.1" y="55.3">5</text>
<text x="251.1" y="57.9">6</text>
<text x="253.4" y="54">4</text>
<text x="253.4" y="56.6">5</text>
<text x="253.4" y="59.1">6</text>
<text x="21.7" y="61.7">1</text>
<text x="21.7" y="64.2">2</text>
<text x="24" y="60.4">1 BOOT0</text>
<text x="24" y="62.9">2</text>
<text x="121.6" y="60.4">19</text>
<text x="121.6" y="62.9">20</text>
<text x="121.6" y="65.5">21</text>
<text x="125.1" y="61.7">PA5</text>
<text x="125.1" y="64.2">PA6</text>
<text x="160.9" y="64.2">PA11</text>
<text x="160.9" y="61.7">PA12</text>
<text x="167.5" y="65.5">44</text>
<text x="167.5" y="62.9">45</text>
<text x="167.5" y="60.4">46</text>
<text x="231.2" y="61.7">7</text>
<text x="233.6" y="60.4">7</text>
<text x="251.1" y="60.4">7</text>
<text x="253.4" y="61.7">7</text>
<text x="121.6" y="68">22</text>
<text x="121.6" y="70.6">23</text>
<text x="125.1" y="66.7">PA7</text>
<text x="125.1" y="69.3">PC4</text>
<text x="125.1" y="71.8">PC5</text>
<text x="160.9" y="66.7">PA10</text>
<text x="162.2" y="71.8">PA8</text>
<text x="162.2" y="69.3">PA9</text>
<text x="167.5" y="70.6">42</text>
<text x="167.5" y="68">43</text>
<text x="231.2" y="71.8">1</text>
<text x="233.6" y="70.6">1</text>
<text x="125.1" y="74.4">PB0</text>
<text x="125.1" y="76.9">PB1</text>
<text x="162" y="76.9">PC8</text>
<text x="162" y="74.4">PC9</text>
<text x="167.5" y="75.6">40</text>
<text x="167.5" y="73.1">41</text>
<text x="231.2" y="74.4">2</text>
<text x="231.2" y="76.9">3</text>
<text x="233.6" y="73.1">2</text>
<text x="233.6" y="75.6">3</text>
<text x="27.6" y="79.4">1</text>
<text x="29.9" y="80.7">CS#</text>
<text x="29.9" y="83.3">DO</text>
<text x="43.6" y="80.7">VCC</text>
<text x="44.7" y="83.3">IO3</text>
<text x="49.4" y="82">7</text>
<text x="49.4" y="79.4">8</text>
<text x="121.6" y="78.2">26</text>
<text x="121.6" y="80.7">27</text>
<text x="125.1" y="79.4">PB2</text>
<text x="125.1" y="82">VSSA</text>
<text x="162" y="82">PC6</text>
<text x="162" y="79.4">PC7</text>
<text x="167.5" y="83.3">37</text>
<text x="167.5" y="80.7">38</text>
<text x="167.5" y="78.2">39</text>
<text x="231.2" y="79.4">4</text>
<text x="231.2" y="82">5</text>
<text x="233.6" y="78.2">4</text>
<text x="233.6" y="80.7">5</text>
<text x="233.6" y="83.3">6</text>
<text x="27.6" y="84.5">3</text>
<text x="27.6" y="87.1">4</text>
<text x="29.9" y="85.8">IO2</text>
<text x="29.9" y="88.3">GND</text>
<text x="43.9" y="85.8">CLK</text>
<text x="46.1" y="88.3">DI</text>
<text x="49.4" y="87.1">5 SPI3_MOSI</text>
<text x="49.4" y="84.5">6 SPI3_SCK</text>
<text x="121.6" y="85.8">29</text>
<text x="121.6" y="88.3">30</text>
<text x="125.1" y="84.5">VREF+</text>
<text x="125.1" y="87.1">VDDA</text>
<text x="125.1" y="89.6">PB10</text>
<text x="160.9" y="89.6">PB13</text>
<text x="160.9" y="87.1">PB14</text>
<text x="160.9" y="84.5">PB15</text>
<text x="167.5" y="88.3">35</text>
<text x="167.5" y="85.8">36</text>
<text x="231.2" y="84.5">6</text>
<text x="231.2" y="87.1">7</text>
<text x="233.6" y="85.8">7</text>
<text x="121.6" y="90.9">31</text>
<text x="121.6" y="93.4">32</text>
<text x="125.1" y="92.1">VSS</text>
<text x="125.1" y="94.7">VDD</text>
<text x="160.9" y="94.7">PB11</text>
<text x="160.9" y="92.1">PB12</text>
<text x="167.5" y="93.4">33</text>
<text x="167.5" y="90.9">34</text>
<text x="42.9" y="125.7">1</text>
<text x="89.6" y="122.6">A1</text>
<text x="93.4" y="123.9">GND</text>
<text x="109.3" y="123.9">GND</text>
<text x="115.4" y="122.6">B12</text>
<text x="177.4" y="123.9">1</text>
<text x="179.8" y="125.2">GND</text>
<text x="190.9" y="125.2">VCC</text>
<text x="196.7" y="123.9">16</text>
<text x="37.6" y="131.3">D</text>
<text x="42.9" y="128.2">2</text>
<text x="89.6" y="130.2">A5</text>
<text x="89.6" y="127.7">A4</text>
<text x="93.4" y="131.5">CC1</text>
<text x="93.4" y="129">VBUS</text>
<text x="106.9" y="131.5">SBUS2</text>
<text x="108.2" y="129">VBUS</text>
<text x="115.4" y="127.7">B9</text>
<text x="115.4" y="130.2">B8</text>
<text x="177.4" y="131.5">4</text>
<text x="179.8" y="127.7">TXD</text>
<text x="179.8" y="130.2">RXD</text>
<text x="189.9" y="130.2">RTS#</text>
<text x="190.2" y="127.7">R232</text>
<text x="196.7" y="131.5">13</text>
<text x="196.7" y="129">14</text>
<text x="196.7" y="126.4">15</text>
<text x="34.3" y="133.8">G</text>
<text x="89.6" y="137.9">A8</text>
<text x="89.6" y="135.3">A7</text>
<text x="89.6" y="132.8">A6</text>
<text x="93.4" y="136.6">DN1</text>
<text x="93.4" y="134.1">DP1</text>
<text x="109.8" y="134.1">DN2</text>
<text x="110" y="136.6">DP2</text>
<text x="115.4" y="132.8">B7</text>
<text x="115.4" y="135.3">B6</text>
<text x="115.4" y="137.9">B5</text>
<text x="177.4" y="134.1">5</text>
<text x="177.4" y="136.6">6</text>
<text x="179.8" y="132.8">V3</text>
<text x="179.8" y="135.3">D+</text>
<text x="179.8" y="137.9">D-</text>
<text x="189.5" y="135.3">DCD#</text>
<text x="189.7" y="132.8">DTR#</text>
<text x="192.1" y="137.9">RI#</text>
<text x="196.7" y="136.6">11</text>
<text x="196.7" y="134.1">12</text>
<text x="37.3" y="138.6">S</text>
<text x="89.6" y="140.4">A9</text>
<text x="93.4" y="141.7">VBUS</text>
<text x="93.4" y="139.1">SBUS1</text>
<text x="108.2" y="141.7">VBUS</text>
<text x="109.8" y="139.1">CC2</text>
<text x="115.4" y="140.4">B4</text>
<text x="177.4" y="139.1">7</text>
<text x="177.4" y="141.7">8</text>
<text x="179.8" y="140.4">NC.</text>
<text x="179.8" y="142.9">OUT#</text>
<text x="189.6" y="140.4">DSR#</text>
<text x="189.9" y="142.9">CTS#</text>
<text x="196.7" y="141.7">9</text>
<text x="196.7" y="139.1">10</text>
<text x="88.3" y="145.5">A12</text>
<text x="93.4" y="146.8">GND</text>
<text x="109.3" y="146.8">GND</text>
<text x="115.4" y="145.5">B1</text>
<text x="99.3" y="152.7" transform="rotate(-90 99.3 152.7)">1</text>
<text x="100.5" y="150.4" transform="rotate(-90 100.5 150.4)">EP</text>
<text x="101.8" y="152.7" transform="rotate(-90 101.8 152.7)">2</text>
<text x="103.1" y="150.4" transform="rotate(-90 103.1 150.4)">EP</text>
<text x="104.4" y="152.7" transform="rotate(-90 104.4 152.7)">3</text>
<text x="105.6" y="150.4" transform="rotate(-90 105.6 150.4)">EP</text>
<text x="106.9" y="152.7" transform="rotate(-90 106.9 152.7)">4</text>
<text x="108.2" y="150.4" transform="rotate(-90 108.2 150.4)">EP</text>
</g>
<g font-size="1.5" fill="#000080">
<text x="37.8" y="37.5">X2</text>
<text x="252.5" y="42.6">H3</text>
<text x="16.3" y="57.8">H5</text>
</g>
</svg>
